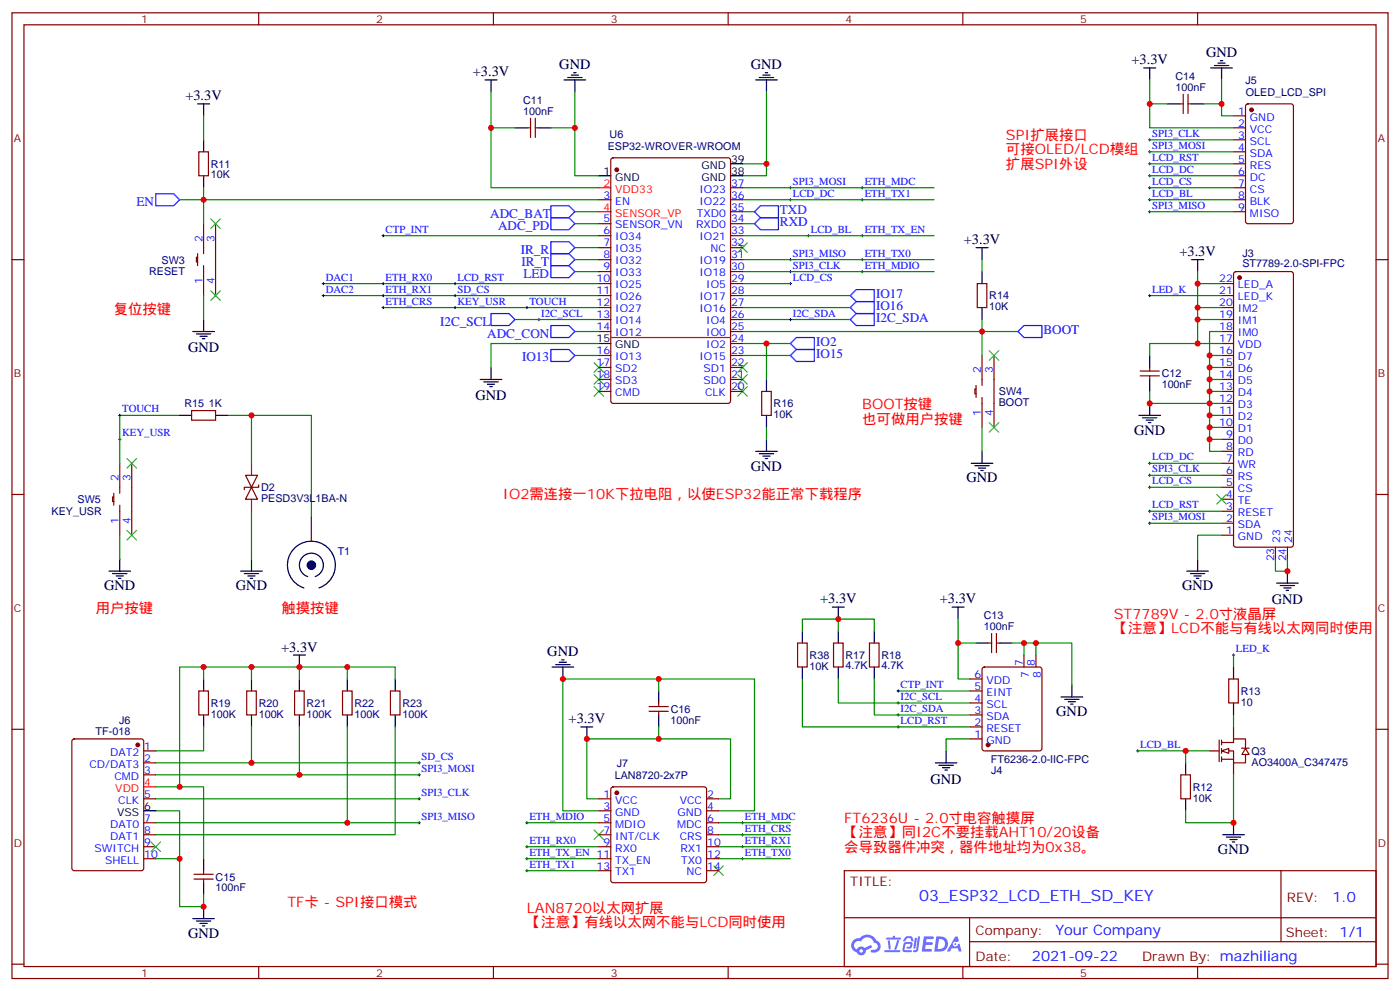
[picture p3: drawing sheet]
<svg xmlns="http://www.w3.org/2000/svg" width="412mm" height="292mm" viewBox="0 0 412 292" stroke-linecap="round" stroke-linejoin="round" font-family="sans-serif">
<g fill="none" stroke="#870000" stroke-width=".35">
<path d="M3.5 3.8h405.4v284.3h-405.4zM7.1 7.3h398.2v277.3h-398.2zM76.2 3.8v3.5M145.3 3.8v3.5M214.5 3.8v3.5M283.6 3.8v3.5M352.8 3.8v3.5M3.5 76.4h3.6M405.3 76.4h3.6M3.5 145.6h3.6M405.3 145.6h3.6M3.5 214.7h3.6"/>
<path d="M405.3 214.7h3.6M248.7 256.4h156.6v28.2h-156.6zM377.3 256.4v20.9M248.7 270.2h156.5M285.6 277.3h119.6M285.6 270.2v14.1M3.5 283.9h3.6M76.2 284.6v3.5M145.3 284.6v3.5M214.5 284.6v3.5M283.6 284.6v3.5M352.8 284.6v3.5"/>
<path d="M405.3 283.9h3.6"/>
</g>
<g fill="#5487ff">
<path d="M272.1 275.7h2.6l.3 .2-.1 .5-2 .1-.1 .9h1.6l.4 .4-.4 .4h-1.7l-.2 1.2 1.8 .1 .3 .3-.2 .3-2.9 .1z"/>
<path d="M281.4 275.8h.7l.4 1.3-.7 .3a.74 .74 0 0 0-1.1 .3 .74 .74 0 0 0 .5 1 .74 .74 0 0 0 .9-.6l.5-.3 .7 2.3h-.9l-.2-.9h-1.9l-.5 .9h-.9z"/>
<path d="M269.5 276.1h.6l-.4 3a.31 .31 0 0 1-.3 .2 .31 .31 0 0 1-.3-.3z"/>
<path d="M270.4 275.7h.6l-.5 3.9a.89 .89 0 0 1-.7 .7 .89 .89 0 0 1-.9-.3l1-.4z"/>
<path d="M266.8 275.8l.6-.2 1.2 .1 .5 1.3-.6 .2-.4-1-1 .2a.95 .95 0 0 1-1 .8l-.1-.2z"/>
<path d="M266.4 277.5l1.8-.2a1.04 1.04 0 0 1 .6 1.1 1.04 1.04 0 0 1-.8 .9h-.7a.29 .29 0 0 1-.3-.3 .29 .29 0 0 1 .3-.3h.7l.2-.8-1.4 .1-.4 1.7 1.9 .1a.29 .29 0 0 1 .3 .3 .29 .29 0 0 1-.3 .3l-2-.1-.4-.3 .2-2z"/>
<path d="M260.5 279.8h4.4a.3 .3 0 0 1 .3 .3 .3 .3 0 0 1-.3 .3h-4.3z"/>
<path d="M264.3 276.8h.6l-.5 1.7a1.02 1.02 0 0 1-.7 1.1l-.2-.2z"/>
<path d="M261.5 276.9h.6l.3 2.4-.3 .3-.3-.2z"/>
<path d="M261.1 276.1h1.9l.2-.6h.5l-.1 .6h1.5a.29 .29 0 0 1 .3 .3 .29 .29 0 0 1-.3 .2h-3.9z"/>
<path d="M275.8 275.7l-.6 4.5h1.4a2.27 2.27 0 0 0 2.7-2.3 2.27 2.27 0 0 0-2.7-2.2zM276.6 276.5a1.5 1.5 0 0 1 1.8 1.5 1.5 1.5 0 0 1-1.9 1.4h-.3z"/>
<path d="M251.4 276.9a2.09 2.09 0 0 0 1 3.5 1.37 1.37 0 0 0 1.5 .9 1.37 1.37 0 0 0 1.1-1.4l2-1-.5-.7-1.8 .9a1.4 1.4 0 0 0-2.3 .4 1.32 1.32 0 0 1-.6-1.8 1.32 1.32 0 0 1 1.9-.5 2.02 2.02 0 0 1 2-1.2 2.02 2.02 0 0 1 1.8 1.6 1.09 1.09 0 0 1 1.1 1.4 1.09 1.09 0 0 1-1.6 .7 .41 .41 0 0 0-.5 .3 .41 .41 0 0 0 .4 .5 1.89 1.89 0 0 0 2.4-1.2 1.89 1.89 0 0 0-1.2-2.4 2.98 2.98 0 0 0-5-.7l-1 .2zM253.2 280a.52 .52 0 0 1 1 0 .52 .52 0 0 1-1 0z"/>
<circle cx="281.4" cy="278" r=".28"/>
</g>
<path d="M175 113.8l2.8 2.9M175 110.3l2.8 2.8M175 106.8l2.8 2.8M177.8 113.8l-2.8 2.9M177.8 110.3l-2.8 2.8M177.8 106.8l-2.8 2.8M217.3 113.8l2.8 2.9M217.3 110.3l2.8 2.8M217.3 106.8l2.8 2.8M220.1 113.8l-2.8 2.9M220.1 110.3l-2.8 2.8M220.1 106.8l-2.8 2.8" fill="none" stroke="#3c3" stroke-width=".35"/>
<g fill="none" stroke="#870000" stroke-width=".35">
<path d="M155.2 37.6h1.1M156.3 34.8v5.7M157.7 34.8v5.7M157.7 37.6h1M58.6 44.7h2.8v7.1h-2.8zM58.2 75.7h-.3v1.5h.3M58.2 74.7v3.5M60 65.9v8.8M60 78.2v8.8M63.5 65.9v21.1M359.8 83.5h3.6M359.8 87h3.6"/>
<path d="M359.8 90.6h3.6M359.8 94.1h3.6M359.8 97.6h3.6M363.6 80.2l.5-.2h16.2l.6 .4 .1 80-.2 .5-.5 .2h-16.2l-.5-.2-.2-.5v-79.7zM359.8 101.1h3.6M359.8 104.7h3.6M359.8 108.2h3.6M359.8 111.7h3.6M359.8 115.3h3.6M359.8 118.8h3.6M359.8 122.3h3.6M359.8 125.8h3.6"/>
<path d="M359.8 129.4h3.6M359.8 132.9h3.6M359.8 136.4h3.6M359.8 139.9h3.6M359.8 143.5h3.6M359.8 147h3.6M359.8 150.5h3.6M359.8 154.1h3.6M359.8 157.6h3.6M375.7 161.1v3.5M379.2 161.1v3.5M359.1 217.9v6.4"/>
<path d="M359.8 218.6h3.6v-1h3.5v2.8M359.8 217.9v1.4M363.4 214v3.6M356.3 221.1h2.8M359.8 221.1h3.6v3.5h3.5v-2.5M359.8 220.4v1.4M359.8 222.8v1.5M359.8 223.6h3.6M363.4 224.6v3.5M365.7 220.3h2.3M366.9 220.4l1 1.7h-2.1z"/>
</g>
<g fill="none" stroke="#000" stroke-width=".35">
<path d="M142.9 23.5h3.5M144.6 23.5v3.6M151.7 37.6h3.5M158.7 37.6h3.6M166.2 23.5h6.3M167.2 22.8h4.2M168.3 22.1h2.1M169 21.4h.7M169.3 23.5v3.6M222.6 23.5h6.4M223.7 22.8h4.2M224.7 22.1h2.1"/>
<path d="M225.4 21.4h.7M225.8 23.5v3.6M60 41.2v3.5M60 51.8v3.5M56.8 97.6h6.3M57.9 98.3h4.2M58.9 99h2.1M59.6 99.7h.7M60 94.1v3.5M141.5 111.7h6.3M142.5 112.4h4.3M143.6 113.1h2.1"/>
<path d="M144.3 113.8h.7M144.6 108.2v3.5"/>
</g>
<g fill="none" stroke="#008700" stroke-width=".35">
<path d="M144.6 27.1v28.2h31.8M144.6 37.6h7.1M162.3 37.6h7M169.3 27.1v24.7h7.1M225.8 27.1v24.7h-7.1M52.9 58.8h7.1v7.1M60 55.3v3.5h116.4M218.7 48.2h7.1M169.3 62.3h7.1M169.3 65.9h7.1M95.2 83.5h81.2M95.2 87h81.2"/>
<path d="M112.9 90.6h63.5"/>
</g>
<path d="M45.9 57h5.3l1.7 1.8-1.7 1.8h-5.3zM162.3 60.6h5.3l1.7 1.7-1.7 1.8h-5.3zM162.3 64.1h5.3l1.7 1.8-1.7 1.7h-5.3zM162.3 71.2h5.3l1.7 1.7-1.7 1.8h-5.3zM162.3 74.7h5.3l1.7 1.7-1.7 1.8h-5.3zM162.3 78.2h5.3l1.7 1.8-1.7 1.7h-5.3zM162.3 95.8h5.3l1.7 1.8-1.7 1.8h-5.3zM250.5 87l1.7-1.7h5.3v3.5h-5.3zM250.5 90.6l1.7-1.8h5.3v3.5h-5.3z" fill="none" stroke="#00f" stroke-width=".35"/>
<g fill="none" stroke="#000" stroke-width=".29">
<path d="M232.5 58.8h.7M232.8 58.5v.7M253.6 55.3h.8M253.6 58.8h.8M254 54.9v.7M254 58.5v.7M237.8 69.4h.7M238.1 69v.7M253.6 69.4h.8M253.6 76.4h.8M253.6 80h.8M254 69v.7"/>
<path d="M254 76.1v.7M254 79.6v.7M112.5 83.5h.7M112.5 87h.7M112.5 90.6h.7M112.9 83.1v.8M112.9 86.7v.7M112.9 90.2v.7M133.7 83.5h.7M133.7 87h.7M133.7 90.6h.7M134.1 83.1v.8"/>
<path d="M134.1 86.7v.7M134.1 90.2v.7M232.5 83.5h.7M232.8 83.1v.8M34.9 129.4h.7M35.3 129v.7M338.3 136.4h.7M338.7 136.1v.7M338.3 143.5h.7M338.3 150.5h.7M338.7 143.1v.7M338.7 150.2v.7"/>
<path d="M123.1 224.6h.7M123.5 224.3v.7M334.8 221.1h.7M335.1 220.7v.7M154.9 242.3h.7M154.9 252.8h.7M154.9 256.4h.7M154.9 249.3h.7M155.2 241.9v.7M155.2 249v.7M155.2 252.5v.7M155.2 256v.7"/>
<path d="M218.4 242.3h.7M218.4 252.8h.7M218.4 245.8h.7M218.4 249.3h.7M218.7 241.9v.7M218.7 245.4v.7M218.7 249v.7M218.7 252.5v.7"/>
</g>
<circle cx="365.1" cy="81.7" r=".53" fill="#870000" stroke="#870000" stroke-width=".35"/>
<path d="M359.8 221.1l2.1-.7v1.4z" fill="#fff" stroke="#870000" stroke-width=".35"/>
<g fill="none" stroke="#000" stroke-width=".35">
<path d="M357.7 19.3h4.2M358.8 18.6h2.1M359.5 17.9h.7M58.2 30.6h3.5M60 30.6v3.5M336.9 20h3.5M338.7 20v3.5M344 30.6h3.5M351 30.6h3.5M356.7 20h6.3M359.8 20v3.5M176.4 51.8h3.5"/>
<path d="M215.2 48.2h3.5M215.2 51.8h3.5M287.5 72.9h3.5M289.3 72.9v3.5M289.3 80v3.5M351 76.4h3.5M352.8 76.4v3.6M289.3 90.6v3.5M176.4 101.1h3.5M225.8 111.7v3.6M338.7 104.7v3.5M338.7 111.7v3.6"/>
<path d="M338.7 118.8v3.5M52.9 122.3h3.5M63.5 122.3h3.5M222.6 132.9h6.4M223.7 133.6h4.2M224.7 134.3h2.1M225.4 135h.7M225.8 122.3v3.5M225.8 129.4v3.5M286.1 136.4h6.4M287.2 137.1h4.2M288.2 137.8h2.1"/>
<path d="M288.9 138.5h.7M289.3 132.9v3.5M335.5 122.3h6.3M336.5 123h4.3M337.6 123.7h2.1M338.3 124.4h.7M32.1 168.2h6.4M33.2 168.9h4.2M34.2 169.6h2.1M34.9 170.3h.7M35.3 164.6v3.6M70.9 168.2h6.4"/>
<path d="M72 168.9h4.2M73 169.6h2.1M73.7 170.3h.7M74.1 164.6v3.6M92.8 169.7a3.5 3.5 0 0 0 1.8-5.4 3.5 3.5 0 0 0-5.7 0 3.5 3.5 0 0 0 1.7 5.5M94 173.1a7.1 7.1 0 0 0 3.4-10.9 7.1 7.1 0 0 0-11.4 .1 7.1 7.1 0 0 0 3.5 10.8M245.2 178.8h3.5M246.9 178.8v3.5M280.5 178.8h3.5M282.2 178.8v3.5M349.6 168.2h6.4M350.7 168.9h4.2"/>
<path d="M351.7 169.6h2.1M352.4 170.3h.7M352.8 164.6v3.6M376.1 171.7h6.3M377.1 172.4h4.3M378.2 173.1h2.1M378.9 173.8h.7M379.2 168.2v3.5M60 199.9v3.5M74.1 199.9v3.5M86.4 192.9h3.6M88.2 192.9v3.5"/>
<path d="M88.2 199.9v3.5M102.3 199.9v3.5M116.4 199.9v3.5M162.6 196.4h6.4M163.7 195.7h4.2M164.7 195h2.2M165.5 194.3h.7M165.8 196.4v3.5M236.4 185.8v3.5M236.4 196.4v3.5M246.9 185.8v3.5M246.9 196.4v3.5"/>
<path d="M257.5 185.8v3.5M257.5 196.4v3.5M287.5 189.3h3.5M294.6 189.3h3.5M363.4 196.4v3.5M60 210.5v3.5M74.1 210.5v3.5M88.2 210.5v3.5M102.3 210.5v3.5M116.4 210.5v3.5M171.1 214h3.5M172.9 214v3.6"/>
<path d="M194 203.4v3.6M194 210.5v3.5M312.6 205.2h6.3M313.6 205.9h4.3M314.7 206.6h2.1M315.4 207.3h.7M315.7 201.7v3.5M363.4 207v3.5M42.3 238.7h3.6M275.5 224.6h6.4M276.6 225.3h4.2M277.6 226h2.2"/>
<path d="M278.3 226.7h.7M278.7 221.1v3.5M349.2 224.6v3.5M349.2 235.2v3.5M60 252.8v3.6M60 259.9v3.5M360.2 245.8h6.3M361.2 246.5h4.3M362.3 247.2h2.1M363 247.9h.7M363.4 242.3v3.5M56.8 270.5h6.3"/>
<path d="M57.9 271.2h4.2M58.9 271.9h2.1M59.6 272.6h.7M60 266.9v3.6"/>
</g>
<g fill="none" stroke="#870000" stroke-width=".35">
<path d="M347.5 30.6h1M348.5 27.8v5.6M350 27.8v5.6M350 30.6h1M363.4 34.1h3.5M363.4 37.6h3.5M367.1 30.8l.5-.2h12.7l.6 .4 .1 34.2-.5 .6-12.9 .1-.7-.5v-34.1zM176.4 58.8h3.5M180.2 46.7l.4-.2h33.9l.6 .4 .1 71.2-.5 .6-34.1 .1-.6-.5-.1-71.1zM215.2 55.3h3.5M215.2 58.8h3.5M363.4 41.2h3.5"/>
<path d="M363.4 44.7h3.5M363.4 48.2h3.5M363.4 51.8h3.5M363.4 55.3h3.5M363.4 58.8h3.5M176.4 65.9h3.5M176.4 69.4h3.5M176.4 72.9h3.5M176.4 76.4h3.5M176.4 80h3.5M215.2 62.3h3.5M215.2 65.9h3.5"/>
<path d="M215.2 69.4h3.5M215.2 72.9h3.5M215.2 76.4h3.5M215.2 80h3.5M363.4 62.3h3.5M176.4 83.5h3.5M176.4 87h3.5M176.4 90.6h3.5M176.4 94.1h3.5M176.4 97.6h3.5M215.2 83.5h3.5M215.2 87h3.5"/>
<path d="M215.2 90.6h3.5M215.2 94.1h3.5M215.2 97.6h3.5M287.9 83.5h2.8v7.1h-2.8zM176.4 104.7h3.5M176.4 108.2h3.5M176.4 111.7h3.5M176.4 115.3h3.5M215.2 101.1h3.5M215.2 104.7h3.5M215.2 108.2h3.5M215.2 111.7h3.5"/>
<path d="M215.2 115.3h3.5M224.4 115.3h2.8v7h-2.8zM287.5 114.5h-.3v1.5h.3M287.5 113.5v3.5M289.3 104.7v8.8M289.3 117v8.8M292.8 104.7v21.1M335.8 110.7h5.7M335.8 109.3h5.7M338.7 108.2v1.1M338.7 110.7v1M35.3 136.4v8.8"/>
<path d="M38.8 136.4v21.2M56.4 120.9h7.1v2.8h-7.1zM72.3 139.9h3.5l-1.7 3.6zM33.5 146.3h-.3v1.4h.3M33.5 145.2v3.6M35.3 148.8v8.8M74.1 143.5l1.7 3.5h-3.5zM76.2 142.8v.7h-4.2v.7M91.7 152.3v7M234.9 189.3h2.9v7.1h-2.9zM245.5 189.3h2.9v7.1h-2.9zM256.1 189.3h2.8v7.1h-2.8z"/>
<path d="M285.8 199.9h3.5M289.5 196.6l.5-.2h16.2l.5 .2 .2 .5v23.3l-.2 .5-.5 .2h-16.2l-.5-.2-.2-.5v-23.3zM291 189.3h1.1M292.1 186.5v5.7M293.5 186.5v5.7M293.5 189.3h1.1M301.6 192.9v3.5M305.2 192.9v3.5M361.9 199.9h2.9v7.1h-2.9zM21.4 217.8l.5-.2h19.7l.7 .4v37.7l-.4 .6-20 .1-.7-.5v-37.6zM58.6 203.4h2.8v7.1h-2.8zM72.7 203.4h2.8v7.1h-2.8z"/>
<path d="M86.8 203.4h2.8v7.1h-2.8zM100.9 203.4h2.8v7.1h-2.8zM115 203.4h2.8v7.1h-2.8zM191.2 209.4h5.6M191.2 208h5.6M194 207v1M194 209.4v1.1M285.8 217.6h3.5M285.8 214h3.5M285.8 210.5h3.5M285.8 207h3.5M285.8 203.4h3.5"/>
<path d="M42.3 221.1h3.6M42.3 224.6h3.6M42.3 228.1h3.6M42.3 235.2h3.6M176.4 235.2h3.5M176.4 238.7h3.5M180.2 231.9l.4-.2h26.8l.5 .2 .2 .5v26.8l-.2 .5-.5 .2h-26.8l-.5-.2-.2-.5v-26.8zM208.1 235.2h3.6M208.1 238.7h3.6M347.8 228.1h2.9v7.1h-2.9zM42.3 242.3h3.6M42.3 245.8h3.6"/>
<path d="M42.3 249.3h3.6M42.3 252.8h3.6M57.1 258.8h5.7M57.1 257.4h5.7M60 256.4v1M60 258.8v1.1M176.4 242.3h3.5M176.4 245.8h3.5M176.4 249.3h3.5M176.4 252.8h3.5M176.4 256.4h3.5M208.1 242.3h3.6"/>
<path d="M208.1 245.8h3.6M208.1 249.3h3.6M208.1 252.8h3.6M208.1 256.4h3.6"/>
</g>
<g fill="none" stroke="#008700" stroke-width=".35">
<path d="M60 34.1v7.1M338.7 23.5v14.1h24.7M338.7 30.6h5.3M354.5 30.6h5.3M359.8 23.5v10.6h3.6M218.7 58.8h56.5M218.7 55.3h56.5M338.7 58.8h24.7M338.7 55.3h24.7M338.7 41.2h24.7M338.7 44.7h24.7M338.7 48.2h24.7"/>
<path d="M338.7 51.8h24.7M112.9 69.4h63.5M169.3 76.4h7.1M169.3 80h7.1M169.3 72.9h7.1M218.7 69.4h56.5M218.7 76.4h56.5M218.7 80h56.5M218.7 62.3h3.5M218.7 65.9h3.5M289.3 76.4v3.6M338.7 62.3h24.7"/>
<path d="M352.8 80v3.5h7M60 87v7.1M151.7 94.1h24.7M169.3 97.6h7.1M218.7 87h31.8M218.7 90.6h31.8M218.7 83.5h14.1M218.7 94.1h31.8M218.7 97.6h81.2M289.3 94.1v10.6M338.7 87h21.1M352.8 83.5v7.1h7"/>
<path d="M352.8 90.6v3.5h7M352.8 94.1v7h7M359.8 97.6h-3.5v7.1h3.5M169.3 104.7h7.1M176.4 101.1h-31.8v7.1M218.7 101.1h14.1M218.7 104.7h14.1M225.8 101.1v10.6M338.7 115.3v3.5h17.6v3.5h3.5M352.8 101.1h-14.1v3.6M356.3 104.7v3.5h3.5M356.3 108.2v3.5h3.5"/>
<path d="M356.3 111.7v3.6h3.5M356.3 115.3v3.5h3.5M52.9 122.3h-17.6v14.1M67 122.3h24.7v30M74.1 122.3v14.1M225.8 125.8v3.6M289.3 125.8v7.1M338.7 139.9h21.1M338.7 136.4h21.1M356.3 122.3v3.5h3.5M356.3 125.8v3.6h3.5M356.3 129.4v3.5h3.5"/>
<path d="M35.3 157.6v7M74.1 150.5v14.1M338.7 154.1h21.1M338.7 150.5h21.1M338.7 143.5h21.1M359.8 157.6h-7v7M375.7 164.6v3.6h3.5v-3.6M60 199.9v-3.5h14.1v3.5M60 196.4h-7.1v35.3h-7M74.1 196.4h14.1v3.5M88.2 196.4h14.1v3.5M102.3 196.4h14.1v3.5"/>
<path d="M194 199.9v3.5M236.4 199.9v14.1h49.4M236.4 185.8v-3.5h21.1v3.5M246.9 199.9v7.1h38.9M246.9 182.3v3.5M257.5 199.9v10.6h28.3M282.2 182.3v17.6h3.6M282.2 189.3h5.3M298.1 189.3h3.5M305.2 192.9v-3.6h10.5v12.4M305.2 189.3h-3.6v3.6M363.4 192.9v3.5"/>
<path d="M60 214v7.1h-14.1M74.1 214v10.6h-28.2M88.2 214v14.1h-42.3M102.3 214v28.3h-56.4M116.4 214v31.8h-70.5M194 214v3.6M264.6 203.4h21.2M285.8 217.6h-7.1v3.5M363.4 210.5v3.5M45.9 238.7h7v28.2h7.1v-3.5M45.9 235.2h77.6M52.9 231.7h7.1v21.1"/>
<path d="M74.1 224.6h49.4M88.2 228.1h35.3M176.4 235.2h-3.5v-17.6h42.3v17.6h-3.5M176.4 238.7h-10.6v-38.8h56.4v38.8h-10.5M335.1 221.1h21.2M349.2 221.1v3.5M363.4 228.1v14.2h-14.2v-3.6M45.9 252.8h7M102.3 242.3h21.2M155.2 242.3h21.2M155.2 249.3h21.2M155.2 252.8h21.2"/>
<path d="M155.2 256.4h21.2M211.7 242.3h21.1M211.7 249.3h21.1M211.7 252.8h21.1M211.7 245.8h21.1"/>
</g>
<g fill="none" stroke="#000" stroke-width=".29">
<path d="M232.5 55.3h.7M232.8 54.9v.7M338.3 55.3h.7M338.3 51.8h.7M338.3 41.2h.7M338.3 48.2h.7M338.3 44.7h.7M338.3 58.8h.7M338.7 40.8v.7M338.7 44.3v.7M338.7 47.9v.7M338.7 51.4v.7"/>
<path d="M338.7 54.9v.7M338.7 58.5v.7M112.5 69.4h.7M112.9 69v.7M232.5 80h.7M232.5 76.4h.7M232.8 76.1v.7M232.8 79.6v.7M338.3 62.3h.7M338.7 62v.7M94.9 87h.7M94.9 83.5h.7"/>
<path d="M95.2 83.1v.8M95.2 86.7v.7M154.9 90.6h.7M155.2 90.2v.7M158.4 94.1h.7M158.7 93.7v.7M232.5 94.1h.7M232.8 93.7v.7M338.3 87h.7M338.7 86.7v.7M34.9 122.3h.7M35.3 122v.7"/>
<path d="M338.3 139.9h.7M338.7 139.6v.7M338.3 154.1h.7M338.7 153.7v.7M363 192.9h.7M363.4 192.5v.7M264.2 207h.7M264.2 210.5h.7M264.2 214h.7M264.2 203.4h.7M264.6 203.1v.7M264.6 206.6v.7"/>
<path d="M264.6 210.1v.8M264.6 213.7v.7M123.1 228.1h.7M123.1 235.2h.7M123.5 227.8v.7M123.5 234.8v.7M123.1 242.3h.7M123.5 241.9v.7"/>
</g>
<g fill="none" stroke="#3c3" stroke-width=".35">
<path d="M62.1 64.5l2.8 2.8M64.9 64.5l-2.8 2.8M217.3 71.5l2.8 2.8M220.1 71.5l-2.8 2.8M62.1 85.6l2.8 2.8M64.9 85.6l-2.8 2.8M291.4 103.3l2.8 2.8M294.2 103.3l-2.8 2.8M37.4 135l2.8 2.8M40.2 135l-2.8 2.8M291.4 124.4l2.8 2.8M294.2 124.4l-2.8 2.8"/>
<path d="M37.4 156.2l2.8 2.8M40.2 156.2l-2.8 2.8M358.4 145.6l2.8 2.8M361.2 145.6l-2.8 2.8M44.4 247.9l2.9 2.8M47.3 247.9l-2.9 2.8M175 244.4l2.8 2.8M177.8 244.4l-2.8 2.8M210.3 255l2.8 2.8M213.1 255l-2.8 2.8"/>
</g>
<path d="M222.2 65.9l1.8-1.8h5.3v3.5h-5.3zM222.2 62.3l1.8-1.7h5.3v3.5h-5.3zM144.6 92.3h5.3l1.8 1.8-1.8 1.7h-5.3zM250.5 94.1l1.7-1.8h5.3v3.5h-5.3zM299.9 97.6l1.7-1.8h5.3v3.6h-5.3zM162.3 102.9h5.3l1.7 1.8-1.7 1.7h-5.3zM232.8 104.7l1.8-1.8h5.3v3.5h-5.3zM232.8 101.1l1.8-1.7h5.3v3.5h-5.3z" fill="none" stroke="#00f" stroke-width=".35"/>
<path d="M74.1 136.4v3.5M74.1 147v3.5" fill="none" stroke="#8c2424" stroke-width=".35"/>
<g fill="#870000" stroke="#870000" stroke-width=".35">
<circle cx="368.7" cy="32.3" r=".53"/>
<circle cx="40.6" cy="219.3" r=".53"/>
<circle cx="181.7" cy="50" r=".53"/>
<circle cx="181.7" cy="233.4" r=".53"/>
<circle cx="291" cy="219.3" r=".53"/>
</g>
<circle cx="91.7" cy="166.4" r=".71" fill="none" stroke="#000" stroke-width="1.4"/>
<path d="M176.4 55.3h3.5M176.4 62.3h3.5M179.9 99.4h35.3M42.3 231.7h3.6" fill="none" stroke="#f00" stroke-width=".35"/>
<g fill="#c00">
<circle cx="144.6" cy="37.6" r=".88"/>
<circle cx="60" cy="58.8" r=".88"/>
<circle cx="169.3" cy="37.6" r=".88"/>
<circle cx="225.8" cy="48.2" r=".88"/>
<circle cx="349.3" cy="221.1" r=".88"/>
<circle cx="363.4" cy="242.3" r=".88"/>
<circle cx="352.8" cy="83.5" r=".88"/>
<circle cx="352.8" cy="90.6" r=".88"/>
<circle cx="352.8" cy="94.1" r=".88"/>
<circle cx="356.3" cy="104.7" r=".88"/>
<circle cx="356.3" cy="108.2" r=".88"/>
<circle cx="356.3" cy="111.7" r=".88"/>
<circle cx="356.3" cy="115.3" r=".88"/>
<circle cx="356.3" cy="118.8" r=".88"/>
<circle cx="356.3" cy="122.3" r=".88"/>
<circle cx="356.3" cy="125.8" r=".88"/>
<circle cx="352.8" cy="101.1" r=".88"/>
<circle cx="338.7" cy="118.8" r=".88"/>
<circle cx="356.3" cy="129.4" r=".88"/>
<circle cx="289.3" cy="97.6" r=".88"/>
<circle cx="74.1" cy="122.3" r=".88"/>
<circle cx="225.8" cy="101.1" r=".88"/>
<circle cx="305.2" cy="189.3" r=".88"/>
<circle cx="282.2" cy="189.3" r=".88"/>
<circle cx="301.6" cy="189.3" r=".88"/>
<circle cx="338.7" cy="30.6" r=".88"/>
<circle cx="359.8" cy="30.6" r=".88"/>
<circle cx="74.1" cy="196.4" r=".88"/>
<circle cx="88.2" cy="196.4" r=".88"/>
<circle cx="102.3" cy="196.4" r=".88"/>
<circle cx="60" cy="196.4" r=".88"/>
<circle cx="52.9" cy="231.7" r=".88"/>
<circle cx="60" cy="266.9" r=".88"/>
<circle cx="88.2" cy="228.1" r=".88"/>
<circle cx="102.3" cy="242.3" r=".88"/>
<circle cx="74.1" cy="224.6" r=".88"/>
<circle cx="172.9" cy="217.6" r=".88"/>
<circle cx="194" cy="199.9" r=".88"/>
<circle cx="194" cy="217.6" r=".88"/>
<circle cx="165.8" cy="199.9" r=".88"/>
<circle cx="379.2" cy="168.2" r=".88"/>
<circle cx="52.9" cy="252.8" r=".88"/>
<circle cx="246.9" cy="182.3" r=".88"/>
</g>
<text font-size="4.6" fill="#00f" x="270.8" y="265.4">03_ESP32_LCD_ETH_SD_KEY</text>
<g font-size="4.2">
<text x="355.3" y="16.8">GND</text>
<text x="139.3" y="22.5">+3.3V</text>
<text x="164.8" y="20.4">GND</text>
<text x="221.2" y="20.4">GND</text>
<text x="333.3" y="18.9">+3.3V</text>
<text x="54.6" y="29.6">+3.3V</text>
<text x="283.9" y="71.9">+3.3V</text>
<text x="347.4" y="75.4">+3.3V</text>
<text x="55.4" y="103.7">GND</text>
<text x="140.1" y="117.7">GND</text>
<text x="334.1" y="128">GND</text>
<text x="221.2" y="138.5">GND</text>
<text x="284.7" y="142.1">GND</text>
<text x="30.7" y="173.8">GND</text>
<text x="69.5" y="173.8">GND</text>
<text x="348.2" y="173.8">GND</text>
<text x="241.6" y="177.7">+3.3V</text>
<text x="276.9" y="177.7">+3.3V</text>
<text x="374.7" y="177.8">GND</text>
<text x="82.8" y="191.8">+3.3V</text>
<text x="161.2" y="193.2">GND</text>
<text x="167.5" y="212.9">+3.3V</text>
<text x="311.1" y="210.9">GND</text>
<text x="274.1" y="230.7">GND</text>
<text x="358.8" y="251.4">GND</text>
<text x="55.4" y="276.1">GND</text>
</g>
<g font-size="4.2" fill="#f00">
<text x="296.3" y="41.2">SPI扩展接口</text>
<text x="296.3" y="45.4">可接OLED/LCD模组</text>
<text x="296.3" y="49.6">扩展SPI外设</text>
<text x="33.5" y="92.3">复位按键</text>
<text x="254" y="120.5">BOOT按键</text>
<text x="254" y="124.8">也可做用户按键</text>
<text x="148.2" y="147">IO2需连接一10K下拉电阻，以使ESP32能正常下载程序</text>
<text x="28.2" y="180.5">用户按键</text>
<text x="82.9" y="180.5">触摸按键</text>
<text x="328.1" y="182.3">ST7789V - 2.0寸液晶屏</text>
<text x="328.1" y="186.5">【注意】LCD不能与有线以太网同时使用</text>
<text x="248.7" y="242.3">FT6236U - 2.0寸电容触摸屏</text>
<text x="248.7" y="246.5">【注意】同I2C不要挂载AHT10/20设备</text>
<text x="248.7" y="250.7">会导致器件冲突，器件地址均为0x38。</text>
<text x="84.7" y="266.9">TF卡 - SPI接口模式</text>
<text x="155.2" y="268.7">LAN8720以太网扩展</text>
<text x="155.2" y="272.9">【注意】有线以太网不能与LCD同时使用</text>
</g>
<g font-size="4.2" fill="#00f">
<text x="392.5" y="265.6">1.0</text>
<text x="310.9" y="275.2">Your Company</text>
<text x="304" y="283">2021-09-22</text>
</g>
<g font-size="3.9" fill="#00f">
<text x="40.2" y="60.6">EN</text>
<text x="144.4" y="64.1">ADC_BAT</text>
<text x="229.7" y="63">TXD</text>
<text x="146.7" y="67.6">ADC_PD</text>
<text x="229.7" y="66.6">RXD</text>
<text x="153.4" y="74.7">IR_R</text>
<text x="153.6" y="78.2">IR_T</text>
<text x="154.2" y="81.7">LED</text>
<text x="258.1" y="87.7">IO17</text>
<text x="129.6" y="95.9">I2C_SCL</text>
<text x="258.1" y="91.4">IO16</text>
<text x="258.1" y="94.8">I2C_SDA</text>
<text x="143.5" y="99.4">ADC_CON</text>
<text x="240.4" y="101.9">IO2</text>
<text x="307.3" y="98.3">BOOT</text>
<text x="153.8" y="106.4">IO13</text>
<text x="240.4" y="105.4">IO15</text>
</g>
<g font-size="3.9" fill="#800">
<text x="250.5" y="260.9">TITLE:</text>
<text x="379.1" y="265.6">REV:</text>
<text x="287.4" y="275.1">Company:</text>
<text x="378.7" y="275.8">Sheet: 1/1</text>
<text x="287.4" y="282.8">Date:</text>
<text x="336.4" y="282.9">Drawn By: mazhiliang</text>
</g>
<g font-size="3.2" fill="#800">
<text x="41.6" y="6.8">1</text>
<text x="110.8" y="6.8">2</text>
<text x="179.9" y="6.8">3</text>
<text x="249.1" y="6.8">4</text>
<text x="318.2" y="6.8">5</text>
<text x="4.1" y="41.9">A</text>
<text x="405.9" y="41.9">A</text>
<text x="4.1" y="111">B</text>
<text x="405.9" y="111">B</text>
<text x="4.1" y="180.2">C</text>
<text x="405.9" y="180.2">C</text>
<text x="4.1" y="249.3">D</text>
<text x="405.9" y="249.3">D</text>
<text x="41.6" y="287.6">1</text>
<text x="110.8" y="287.6">2</text>
<text x="179.9" y="287.6">3</text>
<text x="249.1" y="287.6">4</text>
<text x="318.2" y="287.6">5</text>
</g>
<g font-size="3.2" fill="#000080">
<text x="346.2" y="23.6">C14</text>
<text x="346.2" y="26.7">100nF</text>
<text x="366.9" y="24.7">J5</text>
<text x="367" y="28.2">OLED_LCD_SPI</text>
<text x="154.1" y="33.8">100nF</text>
<text x="154.1" y="30.6">C11</text>
<text x="179.6" y="40.5">U6</text>
<text x="179" y="44">ESP32-WROVER-WROOM</text>
<text x="62.1" y="52.5">10K</text>
<text x="62.1" y="49.4">R11</text>
<text x="47.6" y="77.6">SW3</text>
<text x="366" y="75.6">J3</text>
<text x="43.9" y="81.1">RESET</text>
<text x="366" y="78.7">ST7789-2.0-SPI-FPC</text>
<text x="291.4" y="88.2">R14</text>
<text x="291.4" y="91.4">10K</text>
<text x="342.2" y="111.1">C12</text>
<text x="54.3" y="119.9">R15</text>
<text x="61.5" y="119.9">1K</text>
<text x="227.9" y="119.9">R16</text>
<text x="294.2" y="119.6">BOOT</text>
<text x="294.2" y="116.4">SW4</text>
<text x="342.2" y="114.3">100nF</text>
<text x="227.9" y="123.1">10K</text>
<text x="22.8" y="148.1">SW5</text>
<text x="76.9" y="147.8">PESD3V3L1BA-N</text>
<text x="76.9" y="144.6">D2</text>
<text x="15.2" y="151.6">KEY_USR</text>
<text x="99.5" y="163.5">T1</text>
<text x="289.8" y="185.5">100nF</text>
<text x="289.8" y="182.3">C13</text>
<text x="238.5" y="197.2">10K</text>
<text x="238.5" y="194">R38</text>
<text x="249.1" y="197.1">4.7K</text>
<text x="249.1" y="193.9">R17</text>
<text x="259.6" y="197.1">4.7K</text>
<text x="259.6" y="193.9">R18</text>
<text x="62.1" y="208.1">R19</text>
<text x="76.2" y="208.1">R20</text>
<text x="90.3" y="208.1">R21</text>
<text x="104.4" y="208.1">R22</text>
<text x="118.5" y="208.1">R23</text>
<text x="197.6" y="209.9">C16</text>
<text x="365.5" y="207.8">10</text>
<text x="365.5" y="204.6">R13</text>
<text x="35.1" y="213.2">J6</text>
<text x="62.1" y="211.3">100K</text>
<text x="76.2" y="211.3">100K</text>
<text x="90.3" y="211.3">100K</text>
<text x="104.4" y="211.3">100K</text>
<text x="118.5" y="211.3">100K</text>
<text x="197.6" y="213.1">100nF</text>
<text x="28.2" y="216.4">TF-018</text>
<text x="181.7" y="225.8">J7</text>
<text x="291.9" y="224.8">FT6236-2.0-IIC-FPC</text>
<text x="291.9" y="228">J4</text>
<text x="368.7" y="225.4">AO3400A_C347475</text>
<text x="368.7" y="222.2">Q3</text>
<text x="181.1" y="229.3">LAN8720-2x7P</text>
<text x="351.4" y="232.8">R12</text>
<text x="351.4" y="236">10K</text>
<text x="63.5" y="262.4">100nF</text>
<text x="63.5" y="259.3">C15</text>
</g>
<g font-size="3.2" fill="#00f">
<text x="364.7" y="33.8">1</text>
<text x="368.2" y="35.5">GND</text>
<text x="339.4" y="40.3">SPI3_CLK</text>
<text x="364.7" y="37.3">2</text>
<text x="364.7" y="40.8">3</text>
<text x="368.2" y="39.1">VCC</text>
<text x="339.4" y="47.3">LCD_RST</text>
<text x="339.4" y="43.8">SPI3_MOSI</text>
<text x="364.7" y="44.3">4</text>
<text x="364.7" y="47.9">5</text>
<text x="368.2" y="42.6">SCL</text>
<text x="368.2" y="46.1">SDA</text>
<text x="339.4" y="50.9">LCD_DC</text>
<text x="364.7" y="51.4">6</text>
<text x="368.2" y="49.6">RES</text>
<text x="368.2" y="53.2">DC</text>
<text x="177.7" y="58.5">3</text>
<text x="206" y="56.7">IO23</text>
<text x="215.4" y="54.9">37</text>
<text x="215.4" y="58.5">36</text>
<text x="233.5" y="57.9">LCD_DC</text>
<text x="233.5" y="54.4">SPI3_MOSI</text>
<text x="254.7" y="54.4">ETH_MDC</text>
<text x="254.7" y="57.9">ETH_TX1</text>
<text x="339.4" y="54.4">LCD_CS</text>
<text x="339.4" y="57.9">LCD_BL</text>
<text x="364.7" y="54.9">7</text>
<text x="364.7" y="58.5">8</text>
<text x="368.2" y="56.7">CS</text>
<text x="177.7" y="65.5">5</text>
<text x="181.2" y="60.2">EN</text>
<text x="205.3" y="63.7">TXD0</text>
<text x="206" y="60.2">IO22</text>
<text x="215.4" y="62">35</text>
<text x="215.4" y="65.5">34</text>
<text x="339.4" y="61.5">SPI3_MISO</text>
<text x="364.7" y="62">9</text>
<text x="368.2" y="60.2">BLK</text>
<text x="368.2" y="63.7">MISO</text>
<text x="59.6" y="71.2" transform="rotate(-90 59.6 71.2)">2</text>
<text x="63.1" y="71.2" transform="rotate(-90 63.1 71.2)">3</text>
<text x="113.6" y="68.5">CTP_INT</text>
<text x="177.7" y="69">6</text>
<text x="181.2" y="70.8">IO34</text>
<text x="181.2" y="67.3">SENSOR_VN</text>
<text x="205" y="67.3">RXD0</text>
<text x="206" y="70.8">IO21</text>
<text x="215.4" y="69">33</text>
<text x="238.8" y="68.5">LCD_BL</text>
<text x="254.7" y="68.5">ETH_TX_EN</text>
<text x="177.7" y="76.1">8</text>
<text x="177.7" y="72.6">7</text>
<text x="181.2" y="77.9">IO32</text>
<text x="181.2" y="74.3">IO35</text>
<text x="206" y="77.9">IO19</text>
<text x="209.3" y="74.3">NC</text>
<text x="215.4" y="72.6">32</text>
<text x="215.4" y="76.1">31</text>
<text x="233.5" y="75.6">SPI3_MISO</text>
<text x="254.7" y="75.6">ETH_TX0</text>
<text x="59.6" y="83.8" transform="rotate(-90 59.6 83.8)">1</text>
<text x="63.1" y="83.8" transform="rotate(-90 63.1 83.8)">4</text>
<text x="96" y="82.6">DAC1</text>
<text x="113.6" y="82.6">ETH_RX0</text>
<text x="134.8" y="82.6">LCD_RST</text>
<text x="175.7" y="83.1">10</text>
<text x="177.7" y="79.6">9</text>
<text x="181.2" y="81.4">IO33</text>
<text x="206" y="81.4">IO18</text>
<text x="215.4" y="79.6">30</text>
<text x="215.4" y="83.1">29</text>
<text x="233.5" y="82.6">LCD_CS</text>
<text x="233.5" y="79.1">SPI3_CLK</text>
<text x="254.7" y="79.1">ETH_MDIO</text>
<text x="359.2" y="83.1">22</text>
<text x="96" y="86.1">DAC2</text>
<text x="113.6" y="86.1">ETH_RX1</text>
<text x="113.6" y="89.7">ETH_CRS</text>
<text x="134.8" y="86.1">SD_CS</text>
<text x="134.8" y="89.7">KEY_USR</text>
<text x="155.9" y="89.7">TOUCH</text>
<text x="175.7" y="86.7">11</text>
<text x="181.2" y="88.4">IO26</text>
<text x="181.2" y="84.9">IO25</text>
<text x="206" y="88.4">IO17</text>
<text x="208" y="84.9">IO5</text>
<text x="215.4" y="86.7">28</text>
<text x="339.4" y="86.1">LED_K</text>
<text x="359.2" y="86.7">21</text>
<text x="364.7" y="84.9">LED_A</text>
<text x="364.7" y="88.4">LED_K</text>
<text x="159.5" y="93.2">I2C_SCL</text>
<text x="175.7" y="93.7">13</text>
<text x="175.7" y="90.2">12</text>
<text x="181.2" y="95.5">IO14</text>
<text x="181.2" y="92">IO27</text>
<text x="206" y="92">IO16</text>
<text x="208" y="95.5">IO4</text>
<text x="215.4" y="90.2">27</text>
<text x="215.4" y="93.7">26</text>
<text x="233.5" y="93.2">I2C_SDA</text>
<text x="359.2" y="90.2">20</text>
<text x="359.2" y="93.7">19</text>
<text x="364.7" y="92">IM2</text>
<text x="364.7" y="95.5">IM1</text>
<text x="175.7" y="97.3">14</text>
<text x="181.2" y="99">IO12</text>
<text x="208" y="99">IO0</text>
<text x="215.4" y="97.3">25</text>
<text x="215.4" y="100.8">24</text>
<text x="359.2" y="97.3">18</text>
<text x="359.2" y="100.8">17</text>
<text x="364.7" y="99">IM0</text>
<text x="175.7" y="107.8">17</text>
<text x="175.7" y="104.3">16</text>
<text x="181.2" y="106.1">IO13</text>
<text x="206" y="106.1">IO15</text>
<text x="208" y="102.6">IO2</text>
<text x="215.4" y="104.3">23</text>
<text x="215.4" y="107.8">22</text>
<text x="359.2" y="104.3">16</text>
<text x="359.2" y="107.8">15</text>
<text x="364.7" y="102.6">VDD</text>
<text x="364.7" y="106.1">D7</text>
<text x="175.7" y="111.4">18</text>
<text x="181.2" y="113.1">SD3</text>
<text x="181.2" y="109.6">SD2</text>
<text x="207.3" y="109.6">SD1</text>
<text x="207.3" y="113.1">SD0</text>
<text x="215.4" y="111.4">21</text>
<text x="288.9" y="110" transform="rotate(-90 288.9 110)">2</text>
<text x="292.5" y="110" transform="rotate(-90 292.5 110)">3</text>
<text x="359.2" y="111.4">14</text>
<text x="364.7" y="109.6">D6</text>
<text x="364.7" y="113.1">D5</text>
<text x="175.7" y="114.9">19</text>
<text x="181.2" y="116.7">CMD</text>
<text x="207.7" y="116.7">CLK</text>
<text x="215.4" y="114.9">20</text>
<text x="359.2" y="114.9">13</text>
<text x="359.2" y="118.4">12</text>
<text x="364.7" y="116.7">D4</text>
<text x="36" y="121.4">TOUCH</text>
<text x="288.9" y="122.6" transform="rotate(-90 288.9 122.6)">1</text>
<text x="292.5" y="122.6" transform="rotate(-90 292.5 122.6)">4</text>
<text x="359.2" y="122">11</text>
<text x="359.2" y="125.5">10</text>
<text x="364.7" y="120.2">D3</text>
<text x="364.7" y="123.7">D2</text>
<text x="36" y="128.5">KEY_USR</text>
<text x="361.2" y="129">9</text>
<text x="364.7" y="127.2">D1</text>
<text x="364.7" y="130.8">D0</text>
<text x="339.4" y="135.5">LCD_DC</text>
<text x="361.2" y="132.5">8</text>
<text x="361.2" y="136.1">7</text>
<text x="364.7" y="134.3">RD</text>
<text x="364.7" y="137.8">WR</text>
<text x="34.9" y="141.7" transform="rotate(-90 34.9 141.7)">2</text>
<text x="38.5" y="141.7" transform="rotate(-90 38.5 141.7)">3</text>
<text x="339.4" y="142.6">LCD_CS</text>
<text x="339.4" y="139.1">SPI3_CLK</text>
<text x="361.2" y="139.6">6</text>
<text x="361.2" y="143.1">5</text>
<text x="364.7" y="141.4">RS</text>
<text x="339.4" y="149.6">LCD_RST</text>
<text x="361.2" y="146.6">4</text>
<text x="364.7" y="144.9">CS</text>
<text x="364.7" y="148.4">TE</text>
<text x="34.9" y="154.3" transform="rotate(-90 34.9 154.3)">1</text>
<text x="38.5" y="154.3" transform="rotate(-90 38.5 154.3)">4</text>
<text x="339.4" y="153.2">SPI3_MOSI</text>
<text x="361.2" y="150.2">3</text>
<text x="361.2" y="153.7">2</text>
<text x="364.7" y="151.9">RESET</text>
<text x="364.7" y="155.5">SDA</text>
<text x="361.2" y="157.2">1</text>
<text x="364.7" y="159">GND</text>
<text x="377.1" y="159.8" transform="rotate(-90 377.1 159.8)">23</text>
<text x="380.6" y="159.8" transform="rotate(-90 380.6 159.8)">24</text>
<text x="375.4" y="165.3" transform="rotate(-90 375.4 165.3)">23</text>
<text x="378.9" y="165.3" transform="rotate(-90 378.9 165.3)">24</text>
<text x="364.1" y="192">LED_K</text>
<text x="301.3" y="196.2" transform="rotate(-90 301.3 196.2)">7</text>
<text x="304.8" y="196.2" transform="rotate(-90 304.8 196.2)">8</text>
<text x="265.3" y="202.6">CTP_INT</text>
<text x="287.1" y="203.1">5</text>
<text x="287.1" y="199.6">6</text>
<text x="290.6" y="201.3">VDD</text>
<text x="303" y="199.7" transform="rotate(-90 303 199.7)">7</text>
<text x="306.6" y="199.7" transform="rotate(-90 306.6 199.7)">8</text>
<text x="265.3" y="206.1">I2C_SCL</text>
<text x="265.3" y="209.6">I2C_SDA</text>
<text x="287.1" y="206.6">4</text>
<text x="290.6" y="208.4">SCL</text>
<text x="290.6" y="204.9">EINT</text>
<text x="265.3" y="213.1">LCD_RST</text>
<text x="287.1" y="213.7">2</text>
<text x="287.1" y="210.1">3</text>
<text x="290.6" y="215.4">RESET</text>
<text x="290.6" y="211.9">SDA</text>
<text x="42.5" y="220.7">1</text>
<text x="287.1" y="217.2">1</text>
<text x="290.6" y="219">GND</text>
<text x="335.8" y="220.2">LCD_BL</text>
<text x="26.3" y="226">CD/DAT3</text>
<text x="32.4" y="222.5">DAT2</text>
<text x="42.5" y="224.3">2</text>
<text x="42.5" y="227.8">3</text>
<text x="124.2" y="223.7">SD_CS</text>
<text x="124.2" y="227.3">SPI3_MOSI</text>
<text x="33.7" y="229.6">CMD</text>
<text x="34.9" y="236.6">CLK</text>
<text x="42.5" y="234.8">5</text>
<text x="124.2" y="234.3">SPI3_CLK</text>
<text x="177.7" y="234.8">1</text>
<text x="177.7" y="238.4">3</text>
<text x="181.2" y="236.6">VCC</text>
<text x="200.2" y="236.6">VCC</text>
<text x="208.3" y="238.4">4</text>
<text x="208.3" y="234.8">2</text>
<text x="32.4" y="243.7">DAT0</text>
<text x="42.5" y="241.9">7</text>
<text x="42.5" y="245.4">8</text>
<text x="124.2" y="241.4">SPI3_MISO</text>
<text x="155.9" y="241.4">ETH_MDIO</text>
<text x="177.7" y="241.9">5</text>
<text x="177.7" y="245.4">7</text>
<text x="181.2" y="240.1">GND</text>
<text x="181.2" y="243.7">MDIO</text>
<text x="199.5" y="243.7">MDC</text>
<text x="199.6" y="240.1">GND</text>
<text x="208.3" y="245.4">8</text>
<text x="208.3" y="241.9">6</text>
<text x="219.4" y="241.4">ETH_MDC</text>
<text x="219.4" y="244.9">ETH_CRS</text>
<text x="27.8" y="250.7">SWITCH</text>
<text x="32.4" y="247.2">DAT1</text>
<text x="42.5" y="249">9</text>
<text x="155.9" y="252">ETH_TX_EN 11</text>
<text x="155.9" y="248.4">ETH_RX0</text>
<text x="177.7" y="249">9</text>
<text x="181.2" y="247.2">INT/CLK</text>
<text x="181.2" y="250.7">RX0</text>
<text x="200.2" y="247.2">CRS</text>
<text x="200.4" y="250.7">RX1</text>
<text x="208.3" y="249">10</text>
<text x="219.4" y="252">ETH_TX0</text>
<text x="219.4" y="248.4">ETH_RX1</text>
<text x="30.9" y="254.2">SHELL</text>
<text x="42.5" y="252.5">10</text>
<text x="155.9" y="255.5">ETH_TX1</text>
<text x="175.7" y="256">13</text>
<text x="181.2" y="254.2">TX_EN</text>
<text x="181.2" y="257.8">TX1</text>
<text x="200.7" y="254.2">TX0</text>
<text x="202.2" y="257.8">NC</text>
<text x="208.3" y="256">14</text>
<text x="208.3" y="252.5">12</text>
</g>
<g font-size="3.2">
<text x="215.4" y="47.9">39</text>
<text x="177.7" y="51.4">1</text>
<text x="181.2" y="53.2">GND</text>
<text x="206.6" y="49.6">GND</text>
<text x="206.6" y="53.2">GND</text>
<text x="215.4" y="51.4">38</text>
<text x="175.7" y="100.8">15</text>
<text x="181.2" y="102.6">GND</text>
<text x="42.5" y="238.4">6</text>
<text x="34.5" y="240.1">VSS</text>
</g>
<g font-size="3.2" fill="#f00">
<text x="177.7" y="54.9">2</text>
<text x="181.2" y="56.7">VDD33</text>
<text x="177.7" y="62">4</text>
<text x="181.2" y="63.7">SENSOR_VP</text>
<text x="34" y="233.1">VDD</text>
<text x="42.5" y="231.3">4</text>
</g>
</svg>
